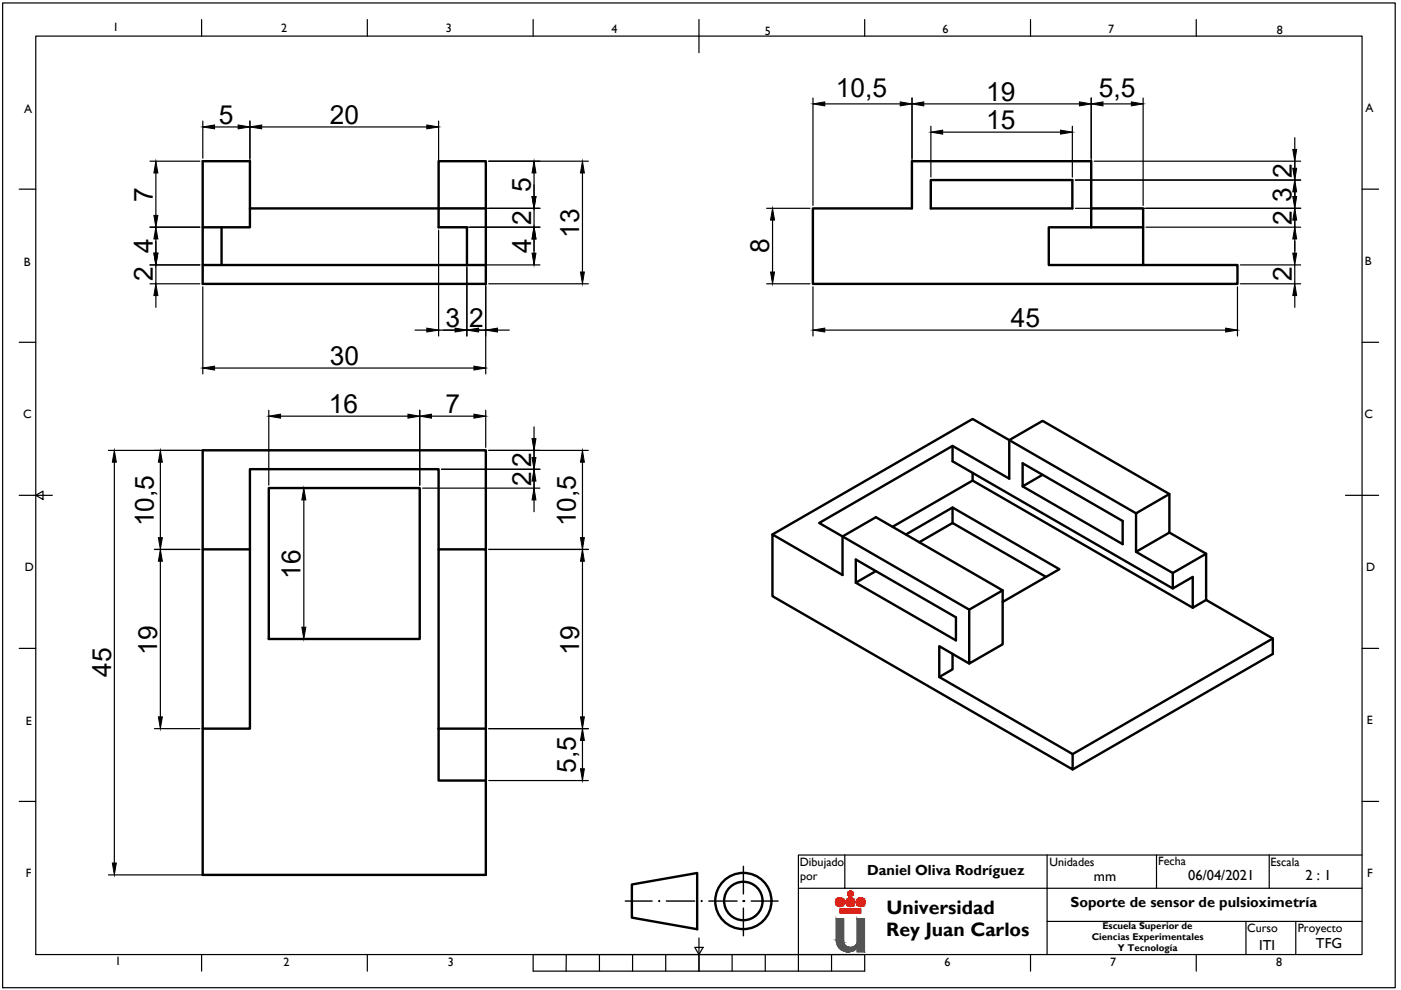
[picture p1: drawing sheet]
<svg xmlns="http://www.w3.org/2000/svg" width="297mm" height="210mm" viewBox="0 0 297 210" stroke-linecap="round" stroke-linejoin="round" font-family="sans-serif">
<!-- layer: MD_Visible -->
<g fill="none" stroke="#000" stroke-width=".51">
<path d="M43 34.2h10v14h-10zM197.3 38.2h30.1v6h-30.1zM43 56.2h60M47 48.2v8M53 44.2h40v-10h10v26h-60v-12M103 44.2h-10v4h6v8M172.3 44.2h21v-10h38.1v14h-9v8h40v4h-90.1zM231.4 48.2h11v8M231.4 44.2h11v4M202 94.5v3.3l46.7 27 4.2-2.5v6.6M43 116.5h10M53 116.5v38h-10v-59h60v21"/>
<path d="M53 116.5v-17h40v17M57 103.5h32v32h-32zM189.2 111.7l17-9.8 46.7 27 2.8-1.7M192.1 113.3l9.9-5.7 22.6 13.1-12 6.9M194.9 115l7.1-4.1 19.8 11.4M202 107.6v3.3M206.2 100.3v1.6M221.1 100.7l-4.3 2.4v-4.9l21.2 12.3v4.9l-21.2-12.3M240.9 108.8l-34.7-20-42.4 24.5M240.9 108.8l7-4.1v8.2l-7 4.1zM240.9 117l7.8 4.5 7-4.1M247.9 104.7l-26.8-15.5-7.1 4.1v8.2l-12-7-28.3 16.4 31.8 18.4 7.1-4.1-26.9-15.5-7.1 4v8.2l-14.8-8.6v13.1l63.6 36.7v-3.2l-28.3-16.4v-6.5l6.4 3.7"/>
<path d="M247.9 112.9l7.8 4.5v9.8l14.2 8.2v3.3l-42.5 24.4M185.7 121.1l-4.3 2.4v-4.9l21.3 12.3v4.9l-21.3-12.3M202 138.7v3.2l-2.9 1.6M212.6 125.2v11.4l-7.1 4.1v-11.4M248.7 121.5v3.3M269.9 135.4l-42.5 24.5M43 154.5v31h60v-69h-10v38M93 154.5v11h10M93 154.5h10"/>
</g>
<!-- layer: Cajetin -->
<g fill="none" stroke="#000" stroke-width=".25">
<path d="M.6 .6h295.2v208.8h-295.2zM7.6 7.7h281.2v194.7h-281.2zM42.7 4.1v3.6M77.9 4.1v3.6M113 4.1v3.6M148.2 4.1v7.1M183.3 4.1v3.6M218.5 4.1v3.6M253.6 4.1v3.6M4.1 40.1h3.5M288.8 40.1h3.5M4.1 72.6h3.5"/>
<path d="M288.8 72.6h3.5M4.1 105h7M7.6 105l1.5-.9v1.8zM285.3 105h7M4.1 137.5h3.5M288.8 137.5h3.5M4.1 169.9h3.5M288.8 169.9h3.5M148.2 198.9v7M179.1 181.3v7h-9.8M222 181.3v7h-42.9M245.2 181.3v7"/>
<path d="M264.2 195.4v7M269.1 181.3v7M274.7 195.4v7M288.8 181.3h-119.5v24.6M288.8 195.4h-66.8v7M288.8 188.3h-66.8v7.1M42.7 202.4v3.5M77.9 202.4v3.5M113 202.4h70.3v3.5h-70.3zM120.1 202.4l-.1 3.5M127.1 202.4v3.5M134.1 202.4v3.5"/>
<path d="M141.1 202.4v3.5M147.3 200.9h1.8l-.9 1.5zM155.2 202.4v3.5M162.2 202.4v3.5M176.3 202.4v3.5M218.5 202.4v3.5M253.6 202.4v3.5"/>
</g>
<!-- layer: Rojo logo -->
<g fill="#f91206" stroke="#f91206" stroke-width=".21">
<path d="M180.2 188.9h.3zM180.1 188.9h.4z"/>
<path d="M180.1 188.9l.4 .1zM180.1 189h.4z"/>
<path d="M180.1 189h.5zM180 189h.6z"/>
<path d="M180 189l.7 .1zM180 189l.7 .1h-.8z"/>
<path d="M179.9 189.1l.9 .1zM179.9 189.1l.9 .1z"/>
<path d="M179.8 189.2l1 .1zM179.8 189.2l1 .1z"/>
<path d="M179.8 189.3l1.1 .1zM179.8 189.3l1.1 .1h-1.1z"/>
<path d="M179.8 189.4l1.1 .1zM179.8 189.4l1.1 .1h-1.2z"/>
<path d="M179.7 189.5l1.2 .1zM179.7 189.5l1.2 .1z"/>
<path d="M179.8 189.6h1.1zM179.8 189.6l1 .1z"/>
<path d="M179.8 189.7h1zM179.8 189.7l1 .1z"/>
<path d="M179.8 189.8h1zM179.8 189.8l.9 .1z"/>
<path d="M179.9 189.9h.8zM179.9 189.9h.7z"/>
<path d="M180 189.9h.6zM180 189.9l.5 .1z"/>
<path d="M180.1 190h.4zM180.1 190h.4z"/>
<path d="M180.1 190h.4zM180.1 190h.2z"/>
<path d="M178 190.3l.3 .1zM177.8 190.4h.5z"/>
<path d="M182.4 190.3l.4 .1zM182.3 190.4h.5z"/>
<path d="M180.2 190.3l.4 .1zM180 190.4h.6z"/>
<path d="M177.8 190.4h.7zM177.7 190.4h.8z"/>
<path d="M182.3 190.4h.6zM182.1 190.4h.8z"/>
<path d="M180 190.4h.7zM179.9 190.4h.8z"/>
<path d="M177.7 190.4l1 .1zM177.5 190.5h1.2z"/>
<path d="M182.1 190.4l1 .1zM181.9 190.5h1.2z"/>
<path d="M179.9 190.4l1 .1zM179.7 190.5h1.2z"/>
<path d="M177.5 190.5l1.3 .1-.1-.1zM177.5 190.5l1.3 .1h-1.4z"/>
<path d="M181.9 190.5l1.3 .1zM181.8 190.6h1.4z"/>
<path d="M179.7 190.5l1.3 .1zM179.6 190.6h1.4z"/>
<path d="M177.4 190.6l1.5 .2-.1-.2zM177.4 190.6l1.5 .2h-1.6z"/>
<path d="M181.8 190.6l1.5 .2-.1-.2zM181.8 190.6l1.5 .2h-1.6z"/>
<path d="M179.6 190.6l1.5 .2-.1-.2zM179.6 190.6l1.5 .2h-1.6z"/>
<path d="M177.3 190.8l1.7 .1-.1-.1zM177.3 190.8l1.7 .1h-1.8z"/>
<path d="M181.7 190.8l1.7 .1-.1-.1zM181.7 190.8l1.7 .1h-1.8z"/>
<path d="M179.5 190.8l1.7 .1-.1-.1zM179.5 190.8l1.7 .1h-1.8z"/>
<path d="M177.2 190.9l1.8 .2v-.2zM177.2 190.9l1.8 .2h-1.8z"/>
<path d="M181.6 190.9l1.8 .2v-.2zM181.6 190.9l1.8 .2h-1.8z"/>
<path d="M179.4 190.9l1.8 .2v-.2zM179.4 190.9l1.8 .2h-1.8z"/>
<path d="M177.2 191.1l1.8 .2v-.2zM177.2 191.1l1.8 .2h-1.9z"/>
<path d="M181.6 191.1l1.9 .2-.1-.2zM181.6 191.1l1.9 .2h-1.9z"/>
<path d="M179.4 191.1l1.8 .2v-.2zM179.4 191.1l1.8 .2h-1.8z"/>
<path d="M177.1 191.3l1.9 .1v-.1zM177.1 191.3l1.9 .1h-1.8z"/>
<path d="M181.6 191.3l1.8 .2 .1-.2zM181.6 191.3l1.8 .2h-1.8z"/>
<path d="M179.4 191.3l1.8 .2v-.2zM179.4 191.3l1.8 .2h-1.8z"/>
<path d="M177.2 191.4l1.8 .2v-.2zM177.2 191.4l1.8 .2h-1.8z"/>
<path d="M181.6 191.5l1.8 .1v-.1zM181.6 191.5l1.8 .1h-1.8z"/>
<path d="M179.4 191.5l1.8 .1v-.1zM179.4 191.5l1.8 .1h-1.8z"/>
<path d="M177.2 191.6l1.7 .2 .1-.2zM177.2 191.6l1.7 .2h-1.6z"/>
<path d="M181.6 191.6l1.7 .2 .1-.2zM181.6 191.6l1.7 .2h-1.6z"/>
<path d="M179.4 191.6l1.7 .2 .1-.2zM179.4 191.6l1.7 .2h-1.6z"/>
<path d="M177.3 191.8l1.5 .1 .1-.1zM177.3 191.8l1.5 .1h-1.4z"/>
<path d="M181.7 191.8l1.5 .1 .1-.1zM181.7 191.8l1.5 .1h-1.4z"/>
<path d="M179.5 191.8l1.5 .1 .1-.1zM179.5 191.8l1.5 .1h-1.4z"/>
<path d="M177.4 191.9l1.3 .1 .1-.1zM177.4 191.9l1.3 .1h-1.2z"/>
<path d="M181.8 191.9h1.4zM181.8 191.9l1.3 .1z"/>
<path d="M179.6 191.9h1.4zM179.6 191.9l1.3 .1z"/>
<path d="M177.5 192h1.2zM177.5 192l1 .1z"/>
<path d="M181.9 192h1.2zM181.9 192l1 .1z"/>
<path d="M179.7 192h1.2zM179.7 192l1 .1z"/>
<path d="M177.7 192.1h.8zM177.7 192.1l.6 .1z"/>
<path d="M182.1 192.1h.8zM182.1 192.1l.7 .1z"/>
<path d="M179.9 192.1h.8zM179.9 192.1l.7 .1z"/>
<path d="M177.8 192.2h.5zM177.8 192.2h.4z"/>
<path d="M182.3 192.2h.5zM182.3 192.2h.3z"/>
<path d="M180 192.2h.6zM180 192.2h.4z"/>
<path d="M178.1 192.8l4.4 .8v-.8zM178.1 192.8l4.4 .8h-4.4z"/>
</g>
<g fill="none" stroke="#f91206" stroke-width=".25">
<path d="M178.1 192.8h4.4v.8h-4.4z"/>
<circle cx="178.1" cy="191.3" r=".94"/>
<circle cx="180.3" cy="191.3" r=".94"/>
<circle cx="180.3" cy="189.5" r=".56"/>
<circle cx="182.5" cy="191.3" r=".94"/>
</g>
<!-- layer: Negro logo -->
<g fill="#545454" stroke="#545454" stroke-width=".21">
<path d="M179.4 201.8h.9z"/>
<path d="M177.3 194.8l1.6 4.5v-4.5zM177.3 194.8l1.6 4.5h-1.6z"/>
<path d="M177.3 199.3l1.6 .5v-.5zM177.3 199.3l1.6 .5h-1.6z"/>
<path d="M181.7 194.8l1.6 5.1v-5.1zM181.7 194.8l1.6 5.1h-1.6z"/>
<path d="M177.3 199.8l1.6 .1v-.1zM177.3 199.8l1.6 .1h-1.5z"/>
<path d="M181.7 199.9l1.6 .3v-.3zM181.7 199.9l1.6 .3h-1.7z"/>
<path d="M177.4 199.9l1.6 .3-.1-.3zM177.4 199.9l1.6 .3h-1.6z"/>
<path d="M177.4 200.2h1.6zM177.4 200.2h1.6z"/>
<path d="M181.6 200.2l1.7 .2v-.2zM181.6 200.2l1.7 .2h-1.9z"/>
<path d="M177.4 200.2l1.8 .2-.2-.2zM177.4 200.2l1.8 .2h-1.6z"/>
<path d="M181.4 200.4l1.9 .2v-.2zM181.2 200.6l.2-.2 1.9 .2z"/>
<path d="M177.6 200.4l1.8 .2-.2-.2zM177.6 200.4l1.8 .2h-1.8z"/>
<path d="M177.6 200.6h1.8zM177.6 200.6h1.8z"/>
<path d="M181.2 200.6l2.1 .1v-.1zM181 200.7l.2-.1 2.1 .1z"/>
<path d="M177.6 200.6l2 .1-.2-.1zM177.6 200.6l2 .1h-1.9z"/>
<path d="M181 200.7l2.3 .1zM180.7 200.8h2.6z"/>
<path d="M177.7 200.7l2.2 .1zM177.7 200.7l2.2 .1z"/>
<path d="M180.7 200.8l2.6 .1zM180.4 200.9h2.9z"/>
<path d="M177.8 200.8l2.4 .1zM177.8 200.8l2.4 .1z"/>
<path d="M177.8 200.9h5.5zM177.8 200.9h5.5z"/>
<path d="M177.9 200.9h3.8zM177.9 200.9h3.8z"/>
<path d="M177.9 200.9l3.5 .3 .3-.3zM177.9 200.9l3.5 .3h-3.2z"/>
<path d="M178.2 201.2h3.2zM178.2 201.2h3.2z"/>
<path d="M178.2 201.2l2.9 .3 .3-.3zM178.2 201.2l2.9 .3h-2.6z"/>
<path d="M178.5 201.5h2.6zM178.5 201.5h2.5z"/>
<path d="M178.6 201.5l2.1 .2 .3-.2zM178.6 201.5l2.1 .2h-1.8z"/>
<path d="M178.9 201.7h1.8zM178.9 201.7h1.7z"/>
<path d="M179 201.7h1.6zM179 201.7l1.3 .1z"/>
<path d="M179.4 201.8h.8zM179.4 201.8h.8z"/>
<path d="M181.7 200.9l1.6 .9v-.9zM181.7 200.9l1.6 .9h-1.6z"/>
</g>
<path d="M178.9 199.9a1.56 1.56 0 0 0 1.4 1 1.56 1.56 0 0 0 1.4-1M178.9 199.9v-5.1h-1.6v4.5a2.49 2.49 0 0 0 1.7 2.4 2.49 2.49 0 0 0 2.7-.8v.9h1.6v-7h-1.6v5.1" fill="none" stroke="#545454" stroke-width=".25"/>
<!-- layer: Pieza -->
<g fill="none" stroke="#000" stroke-width=".51">
<path d="M134 187.5l13.8-2.4v11.9l-13.8-2.4z"/>
<circle cx="157.6" cy="191" r="6"/>
<circle cx="157.6" cy="191" r="4.1"/>
</g>
<!-- layer: Ejes -->
<path d="M132.6 191h5.7M141.3 191h6M150.3 191h6M157.6 183.7v5.8M157.6 192.5v5.9M159.3 191h5.7" fill="none" stroke="#000" stroke-width=".3"/>
<g fill="#000" stroke="#000" stroke-width=".21">
<circle cx="139.8" cy="191" r=".12"/>
<circle cx="148.8" cy="191" r=".12"/>
<circle cx="157.6" cy="191" r=".12"/>
<circle cx="157.8" cy="191" r=".12"/>
</g>
<!-- layer: 0 -->
<g fill="none" stroke="#000" stroke-width=".25">
<path d="M31.8 34.2h10.6M33 36.7v9M43 25.7v7.8M45.5 26.9h5M53 25.7v17.9M55.5 26.9h35M93 25.7v17.9M103.6 34.2h21.1M113.2 36.7v5M123.5 36.7v21M172.4 20.8v22.8M174.9 22h16"/>
<path d="M193.4 20.8v22.8M195.9 22h33M197.4 26.8v10.7M199.9 28h25M227.4 26.8v10.7M228 38.2h47.8M231.4 20.8v22.8M232 34.2h43.8M233.9 22h6M242.4 20.8v22.8M274.5 29.2v2.5M274.5 33.2v16"/>
<path d="M31.8 56.2h10.6M31.8 48.2h10.6M33 50.7v3M33 56.2v4M93 48.8v22.4M93.6 48.2h20.9M93.6 44.2h20.9M99 48.8v22.4M99.6 56.2h14.9M103 56.8v22.5M113.2 44.2v4M113.2 50.7v3"/>
<path d="M162.5 44.2h9.2M163.8 46.7v11M228 44.2h47.8M243 48.2h32.8M263 56.2h12.8M274.5 50.7v3M274.5 56.2v4M31.8 60.2h10.6M33 62.7v2.5M43 60.8v18.5M45.5 78h55M88 70h2.5"/>
<path d="M93 70h11M103.6 60.2h21.1M105.5 70h2.5M162.5 60.2h9.2M172.4 60.8v10.4M174.9 70h85M262.4 60.8v10.4M263 60.2h12.8M274.5 62.7v2.5M23 95.5h79.4M24.2 98v85M34 98v16"/>
<path d="M57 87v15.9M59.5 88.2h27M89 87v15.9M91.5 88.2h9M93.6 99.5h20.9M103 87v7.9M103.6 95.5h21.1M113.2 90.5v2.5M113.2 94.5v10M123.5 98v16M32.8 116.5h9.6M34 119v33"/>
<path d="M57.6 103.5h8.1M64.4 106v27M89.6 103.5h24.9M103.6 116.5h21.1M113.2 106v2.5M123.5 119v33M57.6 135.5h8.1M32.8 154.5h9.6M103.6 154.5h21.1M123.5 157v6M103.6 165.5h21.1M23 185.5h79.4"/>
</g>
<g fill="#000" stroke="#000" stroke-width=".21">
<path d="M33 34.2l.5 2.5h-.9zM43 26.9l2.5-.4v.8zM50.5 26.5l2.5 .4-2.5 .4zM53 26.9l2.5-.4v.8zM90.5 26.5l2.5 .4-2.5 .4zM113.2 34.2l.4 2.5h-.8zM123.5 34.2l.4 2.5h-.8zM172.4 22l2.5-.4v.9zM190.9 21.6l2.5 .4-2.5 .5zM193.4 22l2.5-.4v.9zM197.4 28l2.5-.4v.8zM224.9 27.6l2.5 .4-2.5 .4z"/>
<path d="M228.9 21.6l2.5 .4-2.5 .5zM231.4 22l2.5-.4v.9zM239.9 21.6l2.5 .4-2.5 .5zM274.1 35.7h.8l-.4 2.5zM274.1 31.7h.8l-.4 2.5zM32.6 53.7h.9l-.5 2.5zM33 48.2l.5 2.5h-.9zM32.6 45.7h.9l-.5 2.5zM112.8 53.7h.8l-.4 2.5zM113.2 48.2l.4 2.5h-.8zM112.8 41.7h.8l-.4 2.5zM123.1 57.7h.8l-.4 2.5z"/>
<path d="M163.8 44.2l.4 2.5h-.8zM163.4 57.7h.8l-.4 2.5zM274.1 53.7h.8l-.4 2.5zM274.5 48.2l.4 2.5h-.8zM274.1 41.7h.8l-.4 2.5zM274.5 44.2l.4 2.5h-.8zM274.5 38.2l.4 2.5h-.8zM33 60.2l.5 2.5h-.9zM43 78l2.5-.4v.9zM90.5 69.6l2.5 .4-2.5 .4zM96.5 69.6l2.5 .4-2.5 .4zM100.5 77.6l2.5 .4-2.5 .5z"/>
<path d="M99 70l2.5-.4v.8zM103 70l2.5-.4v.8zM172.4 70l2.5-.4v.8zM259.9 69.6l2.5 .4-2.5 .4zM274.5 60.2l.4 2.5h-.8zM24.2 95.5l.5 2.5h-.9zM34 95.5l.4 2.5h-.8zM57 88.2l2.5-.4v.9zM86.5 87.8l2.5 .4-2.5 .5zM89 88.2l2.5-.4v.9zM100.5 87.8l2.5 .4-2.5 .5zM112.8 93h.8l-.4 2.5z"/>
<path d="M112.8 97h.8l-.4 2.5zM123.5 95.5l.4 2.5h-.8zM33.6 114h.8l-.4 2.5zM34 116.5l.4 2.5h-.8zM64.4 103.5l.4 2.5h-.8zM113.2 99.5l.4 2.5h-.8zM113.2 103.5l.4 2.5h-.8zM123.1 114h.8l-.4 2.5zM123.5 116.5l.4 2.5h-.8zM64 133h.8l-.4 2.5zM33.6 152h.8l-.4 2.5zM123.1 152h.8l-.4 2.5z"/>
<path d="M123.5 154.5l.4 2.5h-.8zM123.1 163h.8l-.4 2.5zM23.8 183h.9l-.5 2.5z"/>
</g>
<g font-size="5.6">
<text x="177.2" y="20.6">10,5</text>
<text x="209.1" y="21.3">19</text>
<text x="233" y="20.6">5,5</text>
<text x="46.4" y="26.2">5</text>
<text x="69.9" y="26.2">20</text>
<text x="209.1" y="27.3">15</text>
<text x="112.5" y="40.7" transform="rotate(-90 112.5 40.7)">5</text>
<text x="273.9" y="37.7" transform="rotate(-90 273.9 37.7)">2</text>
<text x="32.4" y="42.7" transform="rotate(-90 32.4 42.7)">7</text>
<text x="112.6" y="47.7" transform="rotate(-90 112.6 47.7)">2</text>
<text x="273.8" y="42.7" transform="rotate(-90 273.8 42.7)">3</text>
<text x="273.9" y="47.7" transform="rotate(-90 273.9 47.7)">2</text>
<text x="32.4" y="53.6" transform="rotate(-90 32.4 53.6)">4</text>
<text x="112.6" y="53.6" transform="rotate(-90 112.6 53.6)">4</text>
<text x="122.8" y="50.5" transform="rotate(-90 122.8 50.5)">13</text>
<text x="163.1" y="53.7" transform="rotate(-90 163.1 53.7)">8</text>
<text x="32.4" y="59.7" transform="rotate(-90 32.4 59.7)">2</text>
<text x="273.9" y="59.7" transform="rotate(-90 273.9 59.7)">2</text>
<text x="94.5" y="69.3">3</text>
<text x="99.5" y="69.4">2</text>
<text x="214.3" y="69.3">45</text>
<text x="69.9" y="77.3">30</text>
<text x="69.7" y="87.5">16</text>
<text x="94.4" y="87.6">7</text>
<text x="112.6" y="99" transform="rotate(-90 112.6 99)">2</text>
<text x="112.6" y="103" transform="rotate(-90 112.6 103)">2</text>
<text x="32.6" y="111.6" transform="rotate(-90 32.6 111.6)">10,5</text>
<text x="122.1" y="111.6" transform="rotate(-90 122.1 111.6)">10,5</text>
<text x="63.7" y="122.8" transform="rotate(-90 63.7 122.8)">16</text>
<text x="23.5" y="143.5" transform="rotate(-90 23.5 143.5)">45</text>
<text x="33.3" y="138.8" transform="rotate(-90 33.3 138.8)">19</text>
<text x="122.8" y="138.8" transform="rotate(-90 122.8 138.8)">19</text>
<text x="122.1" y="163.9" transform="rotate(-90 122.1 163.9)">5,5</text>
</g>
<g font-size="4.1">
<text x="187.9" y="193.8">Universidad</text>
<text x="187.9" y="198.6">Rey Juan Carlos</text>
</g>
<g font-size="3.1">
<text x="183.9" y="185.4">Daniel Oliva Rodríguez</text>
<text x="231.9" y="186.7">mm</text>
<text x="251.9" y="186.6">06/04/2021</text>
<text x="276.8" y="186.5">2 : 1</text>
<text x="227" y="192.3">Soporte de sensor de pulsioximetría</text>
<text x="267" y="201.4">ITI</text>
<text x="279" y="201.1">TFG</text>
</g>
<g font-size="2.6">
<text x="23.9" y="6.6">1</text>
<text x="59.6" y="6.8">2</text>
<text x="94.5" y="6.8">3</text>
<text x="129.7" y="7">4</text>
<text x="162.2" y="7.3">5</text>
<text x="199.8" y="7.1">6</text>
<text x="235" y="7.1">7</text>
<text x="270.7" y="7.1">8</text>
<text x="5.2" y="23.9">A</text>
<text x="289.5" y="23.8">A</text>
<text x="5" y="56.3">B</text>
<text x="289.4" y="56.2">B</text>
<text x="4.9" y="88.7">C</text>
<text x="289.3" y="88.6">C</text>
<text x="5.3" y="121.1">D</text>
<text x="289.6" y="121">D</text>
<text x="5.5" y="153.7">E</text>
<text x="289.8" y="153.6">E</text>
<text x="169.6" y="183.7">Dibujado</text>
<text x="222.5" y="183.5">Unidades</text>
<text x="245.5" y="183.4">Fecha</text>
<text x="269.4" y="183.6">Escala</text>
<text x="289.8" y="186">F</text>
<text x="5.5" y="186">F</text>
<text x="169.7" y="186.6">por</text>
<text x="264.4" y="197.5">Curso</text>
<text x="275.2" y="197.6">Proyecto</text>
<text x="24.4" y="204.6">1</text>
<text x="60.1" y="204.8">2</text>
<text x="95" y="204.8">3</text>
<text x="200.3" y="204.9">6</text>
<text x="235.4" y="204.9">7</text>
<text x="270.6" y="204.9">8</text>
</g>
<g font-size="2.1">
<text x="233.7" y="197">Escuela Superior de</text>
<text x="231.5" y="199.3">Ciencias Experimentales</text>
<text x="237" y="201.7">Y Tecnología</text>
</g>
</svg>
